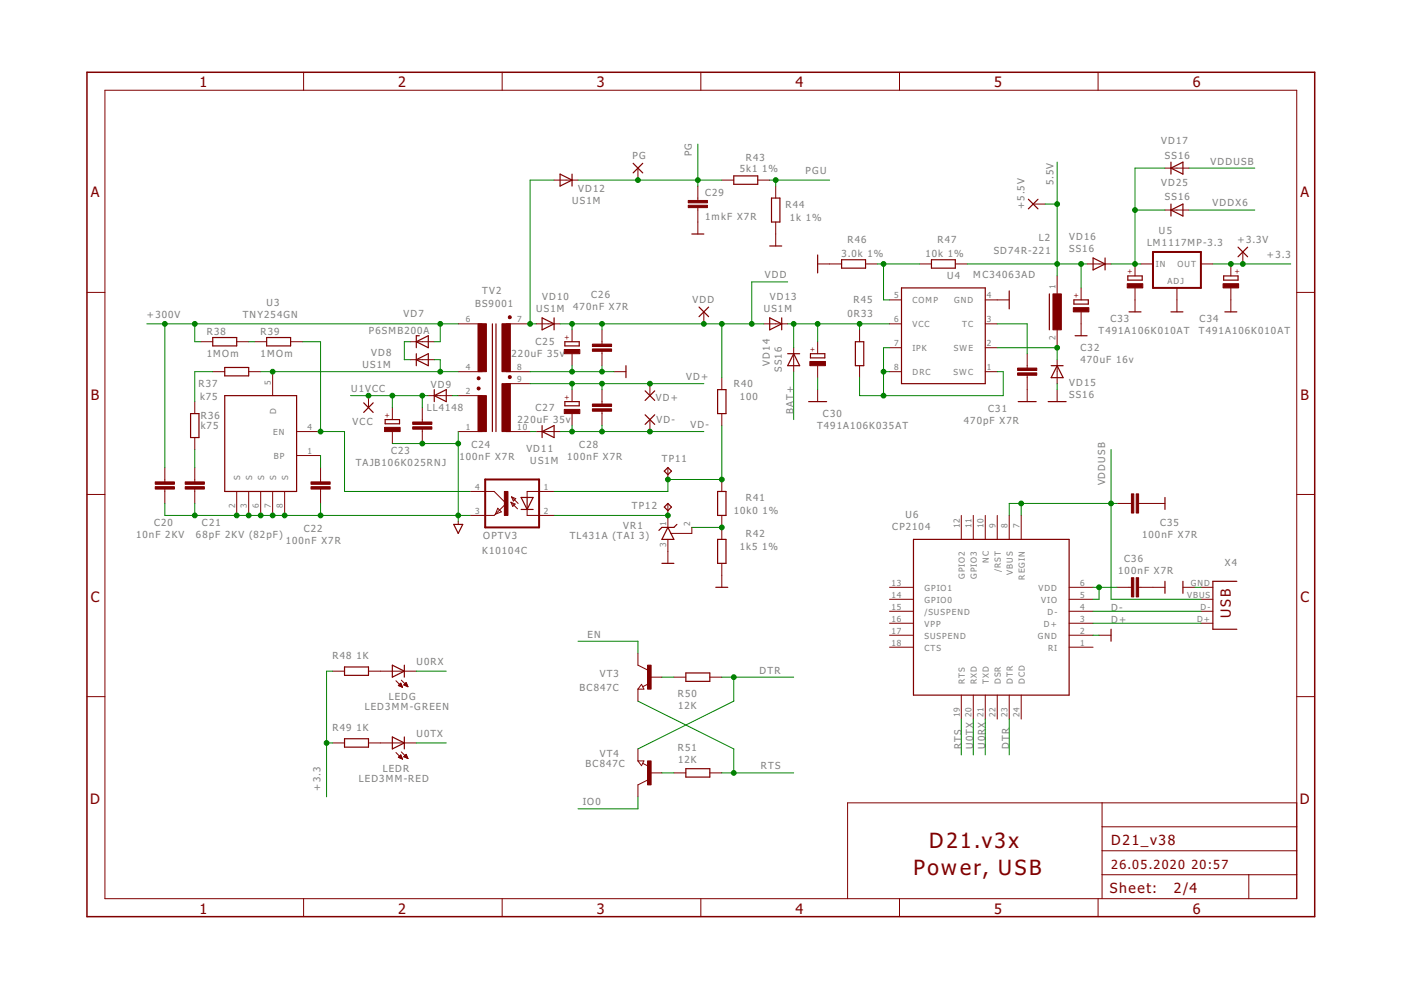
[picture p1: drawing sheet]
<svg xmlns="http://www.w3.org/2000/svg" width="297mm" height="210mm" viewBox="0 0 297 210" stroke-linecap="round" stroke-linejoin="round" font-family="sans-serif">
<g fill="none" stroke="#800000" stroke-width=".21">
<path d="M22.2 19.1h252.7v171.4h-252.7zM64.4 15.3v3.8M106.5 15.3v3.8M148.6 15.3v3.8M190.7 15.3v3.8M232.8 15.3v3.8M117.5 38.2h5.1M135.3 35.6v2.6M148 39.5v3M153 38.2h2.6M160.7 38.2h2.5M164.5 39.5v2.5"/>
<path d="M247 35.6h5.1M148 44v5.6M164.5 47.1v5.1M173.4 56h5M183.5 56h2.6M194.9 56h2.6M202.5 56h2.6M219.1 43.3h2.5M224.1 58.5v5.1M230.5 56h5.1M240.6 56v2.5M241.9 56h2.6"/>
<path d="M247 44.5h5.1M254.6 56h2.6M261 56v2.5M263.5 53.4v2.6M18.4 62h3.8M42.6 72.5h2.5M45.1 78.8h2.5M50.2 72.5h2.5M52.7 78.8h2.6M54 72.5h2.5M57.8 78.8v5.1M61.6 72.5h2.6"/>
<path d="M87 76.3h5.1M87 72.5h5.1M97.2 78.8h5M97.2 68.7h5M107.3 78.8h5.1M107.3 68.7h5.1M113.7 68.7h5M121.3 69.9v2.6M121.3 75v2.5M127.6 69.9v3.1M127.6 74.5v3M130.2 78.8h2.5"/>
<path d="M149.2 66.1v2.6M161.9 68.7h5.1M168.3 73.7v5.1M173.4 72.5v2.5M173.4 77.5v2.6M182.2 69.9v2.6M182.2 77.5v2.6M188.6 78.8h2.5M188.6 68.7h2.5M188.6 73.7h2.5M188.6 63.6h2.5M208.9 78.8h2.5"/>
<path d="M208.9 68.7h2.5M208.9 73.7h2.5M208.9 63.6h5.1M217.8 75v3M217.8 79.6v5.6M224.1 68.7v5M224.1 76.3v5M229.2 61v2.6M229.2 66.1v5.1M240.6 61v5.1M249.5 61v5.1M261 61v5.1"/>
<path d="M274.9 62h3.8M34.9 99.1v3.1M41.3 85.2v2.5M41.3 92.8v2.5M41.3 99.1v3.1M62.9 91.5h5.1M62.9 96.6h5.1M68 99.1v3.1M78.1 83.9v2.5M83.2 86.4v2.6M83.2 91.5v2.5M89.5 86.4v3.1"/>
<path d="M89.5 91v3M90.8 83.9h5.1M97.2 91.5h5M97.2 83.9h5M107.3 91.5h5.1M107.3 81.3h5.1M113.7 91.5h5M121.3 82.6v2.6M121.3 87.7v2.5M127.6 82.6v3.1M127.6 87.2v3M137.8 81.3v2.6"/>
<path d="M137.8 89v2.5M141.6 99.1v2.6M153 80.1v2.5M153 87.7v2.5M173.4 82.6v2.6M224.1 82.6v2.6M18.4 104.8h3.8M34.9 103.7v3M41.3 103.7v3M50.2 104.2v5.1M52.7 104.2v5.1M55.3 104.2v5.1"/>
<path d="M57.8 104.2v5.1M60.3 104.2v5.1M68 103.7v3M97.2 110.6v.6M99.7 104.2h5.1l2.5 2.5-2.5 2.6h-5.1M105.5 107.8l.8 .7-1.3 .5zM108.3 106.5l1.4 1.4M108.3 106.5l.9 .4-.5 .5zM108.5 105.3l.8 .4-.5 .5zM108.5 105.3l1.4 1.4M111.8 108v1.3h5.7M117.5 104.2h-5.7v1.3"/>
<path d="M141.6 106.7v5.1M141.6 114.4v5M146.7 111.8v1.3h-4.5M153 101.7v2.5M153 109.3v5.1M153 119.4v5.1M203.8 109.3v5.1M206.4 109.3v5.1M208.9 109.3v5.1M211.4 109.3v5.1M214 109.3v5.1M216.5 109.3v5.1"/>
<path d="M236.8 106.7h3.1M241.4 106.7h5.6M274.9 104.8h3.8M135.3 138.5v2.5l2 1M188.6 124.5h5.1M188.6 132.1h5.1M188.6 129.6h5.1M188.6 127.1h5.1M188.6 137.2h5.1M188.6 134.7h5.1M226.7 124.5h5.1M226.7 132.1h5.1"/>
<path d="M226.7 129.6h5.1M226.7 127.1h5.1M226.7 137.2h5.1M226.7 134.7h5.1M233 134.7h2.6M236.8 124.5h3.1M241.4 124.5h5.6M250.8 124.5h2.5M254.6 124.5h2.6M254.6 132.1h2.6M254.6 129.6h2.6M254.6 127.1h2.6"/>
<path d="M18.4 147.7h3.8M70.5 157.5h2.5M70.5 142.3h2.5M78.1 157.5h10.2M78.1 142.3h10.2M83.9 144.3l1.4 1.4M83.9 159.6l1.4 1.4M84.5 145.4l.5-.6 .3 .9zM84.5 145.3h.7M84.6 145.4h.6M84.7 145.1h.4M84.8 145h.2"/>
<path d="M84.8 145.5h.5M84.9 144.9h.1M85.1 144.2l1.4 1.4M85.1 159.4l1.4 1.4M85.1 145.6h.2M85.6 145.2l.5-.5 .4 .9zM85.7 145.1h.6M85.7 145.3h.7M85.8 145h.5M85.9 144.9h.3M86 145.4h.4M86 144.8h.1"/>
<path d="M86.1 160h.1M86.3 145.5h.2M135.3 146.1v2.6M135.3 158.8v2.5M136 145.1l.5 1h-1.2zM137.5 145l-1.3 .6M137.8 143.6h2.5M142.9 143.6h2.5M150.5 143.6h2.5M203.8 147.4v5.1M206.4 147.4v5.1M208.9 147.4v5.1"/>
<path d="M211.4 147.4v5.1M214 147.4v5.1M216.5 147.4v5.1M274.9 147.7h3.8M84.5 160.6l.5-.5 .3 .9zM84.5 160.6h.7M84.6 160.5h.5M84.7 160.3h.4M84.8 160.7h.4M84.8 160.2h.2M84.9 160.1h.1M85 160.8h.3"/>
<path d="M85.3 161h.1M85.6 160.4l.9 .4M85.6 160.4l.5-.5 .4 .9M85.6 160.5h.7M85.7 160.3h.6M85.8 160.2h.4M85.9 160.6h.5M86 160.1h.2M86.2 160.7h.2M86.5 160.8h.1M135.3 161.3h1.2l-.5 1zM136.2 161.8l1.3 .7"/>
<path d="M137.3 165.4l-2 1v2.6M137.8 163.9h2.5M142.9 163.9h2.5M150.5 163.9h2.5M233.7 170.2v20.3M233.7 175.3h41.2M274.9 170.2h-95.2v20.3M64.4 190.5v3.9M106.5 190.5v3.9M148.6 190.5v3.9M190.7 190.5v3.9M232.8 190.5v3.9"/>
<path d="M233.7 185.5h41.2M233.7 180.4h41.2M264.8 185.5v5"/>
</g>
<path d="M18.4 15.3h260.3v179.1h-260.3z" fill="none" stroke="#800000" stroke-width=".32"/>
<g fill="none" stroke="#800000" stroke-width=".25">
<path d="M118.7 36.9l2.6 1.3-2.6 1.3zM121.3 36.9v2.6M134.2 34.6l2.1 2.1M136.3 34.6l-2.1 2.1M155.6 37.3h5.1v1.8h-5.1zM248.3 35.6l2.5-1.2v2.5zM248.3 34.4v2.5M146.7 49.6h2.5M163.2 52.2h2.5M163.6 42h1.8v5.1h-1.8zM173.4 54.1v3.8M178.4 55.1h5.1v1.8h-5.1z"/>
<path d="M197.5 55.1h5v1.8h-5zM218 42.2l2.1 2.1M220.1 42.2l-2.1 2.1M231.8 54.7l2.5 1.3-2.5 1.2zM234.3 54.7v2.5M239.1 58.5h3.1v.9h-3.1zM248.3 44.5l2.5-1.2v2.5zM248.3 43.3v2.5M259.4 58.5h3.1v.9h-3.1zM262.5 52.4l2 2M264.5 52.4l-2 2M45.1 71.6h5.1v1.7h-5.1z"/>
<path d="M47.6 77.9h5.1v1.8h-5.1zM56.5 71.6h5.1v1.7h-5.1zM88.3 72.5l2.5-1.3v2.5zM88.3 76.3l2.5-1.3v2.5zM88.3 75v2.5M88.9 71.2h-.6v2.5M104.4 68.7v22.8M105.2 68.7v22.8M114.9 67.4l2.6 1.3-2.6 1.2zM117.5 67.4v2.5M119.8 72.5h3v.8h-3zM132.7 77.5v2.6"/>
<path d="M148.2 65.1l2 2M150.2 65.1l-2 2M163.2 67.4l2.5 1.3-2.5 1.2zM165.7 67.4v2.5M167 75h2.5M168.3 75l1.2 2.5h-2.5zM171.8 75h3.1v.9h-3.1zM181.4 72.5h1.7v5h-1.7zM191.1 61h17.8v20.3h-17.8zM214 61.7v3.8M222.5 62.3v7.6M222.9 77.5h2.5"/>
<path d="M224.1 77.5l1.3 2.6h-2.5zM227.7 63.6h3v.9h-3zM227.9 71.2h2.6M239.4 66.1h2.5M248.3 66.1h2.5M259.7 66.1h2.5M40.4 87.7h1.8v5.1h-1.8zM47.6 83.9h15.3v20.3h-15.3zM77.1 85.4l2 2M79.1 85.4l-2 2M81.7 89h3v.9h-3zM92.1 83.9l2.5-1.3v2.6z"/>
<path d="M92.1 82.6v2.6M114.9 90.2v2.6M114.9 91.5l2.6-1.3v2.6zM119.8 85.2h3v.8h-3zM136.8 82.9l2 2M136.8 87.9l2 2.1M138.8 82.9l-2 2M138.8 87.9l-2 2.1M140.8 99.9l.8-.8 .8 .8-.8 .7zM152.1 82.6h1.8v5.1h-1.8zM171.4 85.2h3.9M215.9 85.2h3.8"/>
<path d="M222.2 85.2h3.8M96.2 111.2h1.9l-.9 1.9zM110.5 105.5h2.5l-1.2 2.5zM110.5 108h2.5M111.8 105.5v2.5M140.3 119.4h2.6M140.8 107.5l.8-.8 .8 .8-.8 .8zM141.6 111.8l1.3 2.6h-2.6zM143.5 111.2l-.6 .6h-2.6l-.6 .7M152.1 104.2h1.8v5.1h-1.8zM152.1 114.4h1.8v5h-1.8zM193.7 114.4h33v33h-33z"/>
<path d="M247 105.5v2.5M151.8 124.5h2.5M235.6 133.4v2.6M247 123.3v2.5M250.8 123.3v2.5M262.2 123.3h-5v10.1h5M73 156.6h5.1v1.8h-5.1zM73 141.4h5.1v1.8h-5.1zM83.2 141l2.5 1.3-2.5 1.3zM83.2 156.3l2.5 1.2-2.5 1.3zM85.7 141v2.6M85.7 156.3v2.5"/>
<path d="M145.4 142.7h5.1v1.8h-5.1zM145.4 163h5.1v1.8h-5.1z"/>
</g>
<g fill="#800000" stroke="#800000" stroke-width=".21">
<circle cx="101.5" cy="82.4" r=".32"/>
<circle cx="101.5" cy="80.2" r=".32"/>
<circle cx="108.1" cy="67.3" r=".33"/>
<circle cx="108.1" cy="80" r=".32"/>
</g>
<g fill="#800000" stroke="#800000" stroke-width=".21">
<path d="M101.3 83.9h1.8v7.6h-1.8z"/>
<path d="M101.3 68.6h1.8v10.2h-1.8z"/>
<path d="M106.4 68.6h1.8v10.2h-1.8z"/>
<path d="M106.4 81.3h1.8v10.2h-1.8z"/>
<path d="M39.3 103.2h4v.5h-4z"/>
<path d="M39.3 102.2h4v.5h-4z"/>
<path d="M32.9 103.2h4.1v.5h-4.1z"/>
<path d="M32.9 102.2h4.1v.5h-4.1z"/>
<path d="M65.9 103.2h4.1v.5h-4.1z"/>
<path d="M65.9 102.2h4.1v.5h-4.1z"/>
<path d="M87.5 90.5h4.1v.5h-4.1z"/>
<path d="M87.5 89.5h4.1v.5h-4.1z"/>
<path d="M119.6 74.1h3.3v.9h-3.3z"/>
<path d="M119.6 86.8h3.3v.9h-3.3z"/>
<path d="M125.6 74h4.1v.5h-4.1z"/>
<path d="M125.6 73h4.1v.5h-4.1z"/>
<path d="M125.6 86.7h4.1v.5h-4.1z"/>
<path d="M125.6 85.7h4.1v.5h-4.1z"/>
<path d="M145.9 43.5h4.1v.5h-4.1z"/>
<path d="M145.9 42.5h4.1v.5h-4.1z"/>
<path d="M239 60.2h3.3v.8h-3.3z"/>
<path d="M223.2 62.3h1.8v7.6h-1.8z"/>
<path d="M215.8 79.1h4v.5h-4z"/>
<path d="M215.8 78h4v.5h-4z"/>
<path d="M227.6 65.2h3.3v.9h-3.3z"/>
<path d="M171.7 76.6h3.3v.9h-3.3z"/>
<path d="M240.9 104.7h.5v4.1h-.5z"/>
<path d="M239.9 104.7h.5v4.1h-.5z"/>
<path d="M240.9 122.5h.5v4.1h-.5z"/>
<path d="M239.9 122.5h.5v4.1h-.5z"/>
<path d="M137.3 141h.7v5.1h-.7z"/>
<path d="M137.3 161.3h.7v5.1h-.7z"/>
<path d="M259.3 60.2h3.3v.8h-3.3z"/>
<path d="M106.9 104.2h.8v5.1h-.8z"/>
<path d="M81.5 90.6h3.3v.9h-3.3z"/>
</g>
<path d="M244.5 53.4h10.1v7.6h-10.1zM102.9 101.7h11.4v10.1h-11.4z" fill="none" stroke="#800000" stroke-width=".42"/>
<g fill="none" stroke="#008000" stroke-width=".21">
<path d="M117.5 38.2h-5.1v30.5h1.3M122.6 38.2h30.4M148 30.6v8.9M163.2 38.2h12.7M164.5 38.2v1.3M224.1 34.4v24.1M247 35.6h-6.4v20.4M252.1 35.6h13.9M167 59.8h-7.6v8.9M186.1 56h8.8M187.3 56v7.6h1.3M205.1 56h25.4"/>
<path d="M221.6 43.3h2.5M229.2 56v5M235.6 56h6.3M240.6 44.5h6.4M252.1 44.5h13.9M257.2 56h16.5M31.1 68.7h66.1M34.9 68.7v30.4M41.3 68.7v3.8h1.3M45.1 78.8h-3.8v6.4M52.7 72.5h1.3M55.3 78.8h41.9"/>
<path d="M64.2 72.5h3.8v19h5v12.7h26.7M87 72.5h-1.3v3.8h1.3M92.1 76.3h1.2v2.5M93.3 68.7v3.8h-1.2M112.4 78.8h17.8M118.7 68.7h43.2M121.3 68.7v1.2M121.3 77.5v1.3M127.6 68.7v1.2M127.6 77.5v1.3M153 68.7v11.4M167 68.7h21.6"/>
<path d="M168.3 68.7v5M168.3 78.8v10.2M173.4 68.7v3.8M182.2 68.7v1.2M187.3 78.8h1.3M188.6 73.7h-1.3v10.2M211.4 78.8h1.3v5.1h-30.5v-3.8M211.4 68.7h6.4v6.3M211.4 73.7h12.7v2.6M41.3 95.3v3.8M68 96.6v2.5M74.3 83.9h16.5"/>
<path d="M83.2 94h14M83.2 83.9v2.5M89.5 83.9v2.5M95.9 83.9h1.3M97.2 91.5v19.1M112.4 91.5h1.3M112.4 81.3h36.8M118.7 91.5h30.5M121.3 81.3v1.3M121.3 90.2v1.3M127.6 81.3v1.3M127.6 90.2v1.3"/>
<path d="M153 90.2v11.5h-11.4v2.5h-24.1M173.4 80.1v2.5M224.1 81.3v1.3M235.6 95.3v31.8h19M34.9 106.7v2.6h64.8M41.3 106.7v2.6M68 106.7v2.6M117.5 109.3h24.1M146.7 111.8h6.3M216.5 106.7v2.6M236.8 106.7h-22.8v2.6M122.6 136h12.7v2.5"/>
<path d="M231.8 124.5h5M231.8 134.7h1.2M231.8 129.6h22.8M231.8 132.1h22.8M233 124.5v2.6h-1.2M253.3 124.5h1.3M69.2 157.5h1.3M70.5 142.3h-1.3v26.7M88.3 142.3h6.3M88.3 157.5h6.3M135.3 148.7l20.3 10.1v5.1M140.3 143.6h2.6"/>
<path d="M153 143.6h15.3M155.6 143.6v5.1l-20.3 10.1M203.8 152.5v7.6M206.4 152.5v7.6M208.9 152.5v7.6M214 152.5v7.6M135.3 169v2.5h-12.7M140.3 163.9h2.6M153 163.9h15.3"/>
</g>
<g fill="#008000" stroke="#008000" stroke-width=".21">
<circle cx="57.8" cy="78.8" r=".51"/>
<circle cx="93.3" cy="78.8" r=".51"/>
<circle cx="34.9" cy="68.7" r=".51"/>
<circle cx="93.3" cy="68.7" r=".51"/>
<circle cx="41.3" cy="68.7" r=".51"/>
<circle cx="50.2" cy="109.3" r=".51"/>
<circle cx="52.7" cy="109.3" r=".51"/>
<circle cx="55.3" cy="109.3" r=".51"/>
<circle cx="57.8" cy="109.3" r=".51"/>
<circle cx="60.3" cy="109.3" r=".51"/>
<circle cx="97.2" cy="109.3" r=".51"/>
<circle cx="41.3" cy="109.3" r=".51"/>
<circle cx="68" cy="109.3" r=".51"/>
<circle cx="89.5" cy="94" r=".51"/>
<circle cx="97.2" cy="94" r=".51"/>
<circle cx="83.2" cy="83.9" r=".51"/>
<circle cx="89.5" cy="83.9" r=".51"/>
<circle cx="78.1" cy="83.9" r=".51"/>
<circle cx="121.3" cy="78.8" r=".51"/>
<circle cx="127.6" cy="78.8" r=".51"/>
<circle cx="112.4" cy="68.7" r=".51"/>
<circle cx="121.3" cy="81.3" r=".51"/>
<circle cx="127.6" cy="81.3" r=".51"/>
<circle cx="137.8" cy="81.3" r=".51"/>
<circle cx="121.3" cy="91.5" r=".51"/>
<circle cx="127.6" cy="91.5" r=".51"/>
<circle cx="137.8" cy="91.5" r=".51"/>
<circle cx="148" cy="38.2" r=".51"/>
<circle cx="135.3" cy="38.2" r=".51"/>
<circle cx="261" cy="56" r=".51"/>
<circle cx="263.5" cy="56" r=".51"/>
<circle cx="69.2" cy="157.5" r=".51"/>
<circle cx="224.1" cy="56" r=".51"/>
<circle cx="229.2" cy="56" r=".51"/>
<circle cx="224.1" cy="43.3" r=".51"/>
<circle cx="216.5" cy="106.7" r=".51"/>
<circle cx="235.6" cy="106.7" r=".51"/>
<circle cx="159.4" cy="68.7" r=".51"/>
<circle cx="127.6" cy="68.7" r=".51"/>
<circle cx="121.3" cy="68.7" r=".51"/>
<circle cx="149.2" cy="68.7" r=".51"/>
<circle cx="153" cy="68.7" r=".51"/>
<circle cx="187.3" cy="78.8" r=".51"/>
<circle cx="187.3" cy="83.9" r=".51"/>
<circle cx="224.1" cy="73.7" r=".51"/>
<circle cx="187.3" cy="56" r=".51"/>
<circle cx="164.5" cy="38.2" r=".51"/>
<circle cx="182.2" cy="68.7" r=".51"/>
<circle cx="168.3" cy="68.7" r=".51"/>
<circle cx="173.4" cy="68.7" r=".51"/>
<circle cx="155.6" cy="143.6" r=".51"/>
<circle cx="155.6" cy="163.9" r=".51"/>
<circle cx="233" cy="124.5" r=".51"/>
<circle cx="240.6" cy="56" r=".51"/>
<circle cx="240.6" cy="44.5" r=".51"/>
<circle cx="68" cy="91.5" r=".51"/>
<circle cx="153" cy="101.7" r=".51"/>
<circle cx="141.6" cy="101.7" r=".51"/>
<circle cx="153" cy="111.8" r=".51"/>
<circle cx="141.6" cy="109.3" r=".51"/>
</g>
<g font-size="5.4" fill="#800000">
<text x="197" y="179.7">D21.v3x</text>
<text x="193.7" y="185.5">Power, USB</text>
</g>
<g font-size="3.7" fill="#800000">
<text x="42.3" y="18.5">1</text>
<text x="84.4" y="18.5">2</text>
<text x="126.5" y="18.5">3</text>
<text x="168.7" y="18.5">4</text>
<text x="210.8" y="18.5">5</text>
<text x="252.9" y="18.5">6</text>
<text x="19.2" y="41.9">A</text>
<text x="275.7" y="41.9">A</text>
<text x="19.3" y="84.7">B</text>
<text x="275.8" y="84.7">B</text>
<text x="19.2" y="127.6">C</text>
<text x="275.7" y="127.6">C</text>
<text x="19.1" y="170.4">D</text>
<text x="275.6" y="170.4">D</text>
<text x="42.3" y="193.7">1</text>
<text x="84.4" y="193.7">2</text>
<text x="126.5" y="193.7">3</text>
<text x="168.7" y="193.7">4</text>
<text x="210.8" y="193.7">5</text>
<text x="252.9" y="193.7">6</text>
</g>
<g font-size="3.6" fill="#800000">
<text x="261" y="131" transform="rotate(-90 261 131)">USB</text>
<text x="235.6" y="179.1">D21_v38</text>
<text x="235.3" y="189.4">Sheet:</text>
<text x="248.9" y="189.3">2/4</text>
</g>
<g font-size="3.2" fill="#800000">
<text x="235.6" y="184.2">26.05.2020</text>
<text x="252.6" y="184.2">20:57</text>
</g>
<g font-size="2.5" fill="#808080">
<text x="134.1" y="33.8">PG</text>
<text x="146.7" y="33.1" transform="rotate(-90 146.7 33.1)">PG</text>
<text x="158.1" y="34.1">R43</text>
<text x="246.2" y="30.6">VD17</text>
<text x="247" y="33.6">SS16</text>
<text x="256.7" y="34.9">VDDUSB</text>
<text x="122.6" y="40.7">VD12</text>
<text x="149.5" y="41.6">C29</text>
<text x="156.8" y="36.4">5k1</text>
<text x="161.6" y="36.4">1%</text>
<text x="170.8" y="36.9">PGU</text>
<text x="223.4" y="39.3" transform="rotate(-90 223.4 39.3)">5.5V</text>
<text x="246.2" y="39.5">VD25</text>
<text x="121.3" y="43.3">US1M</text>
<text x="149.5" y="46.7">1mkF X7R</text>
<text x="166.6" y="44">R44</text>
<text x="167.4" y="46.8">1k 1%</text>
<text x="217.2" y="44.4" transform="rotate(-90 217.2 44.4)">+5.5V</text>
<text x="247" y="42.5">SS16</text>
<text x="257.1" y="43.8">VDDX6</text>
<text x="179.7" y="51.6">R46</text>
<text x="198.7" y="51.6">R47</text>
<text x="210.7" y="53.9">SD74R-221</text>
<text x="220.3" y="51.1">L2</text>
<text x="226.7" y="53.4">SS16</text>
<text x="226.7" y="50.9">VD16</text>
<text x="243.2" y="52.1">LM1117MP-3.3</text>
<text x="245.7" y="49.6">U5</text>
<text x="262.4" y="51.6">+3.3V</text>
<text x="162.1" y="59">VDD</text>
<text x="178.4" y="54.4">3.0k 1%</text>
<text x="196.2" y="54.4">10k 1%</text>
<text x="200.8" y="59.1">U4</text>
<text x="206.4" y="59">MC34063AD</text>
<text x="268.6" y="54.7">+3.3</text>
<text x="56.5" y="64.8">U3</text>
<text x="100.7" y="65.1">BS9001</text>
<text x="102.2" y="62.3">TV2</text>
<text x="114.9" y="63.6">VD10</text>
<text x="121.5" y="65.7">470nF X7R</text>
<text x="125.4" y="63.2">C26</text>
<text x="146.8" y="64.3">VDD</text>
<text x="163.2" y="63.6">VD13</text>
<text x="181" y="64.3">R45</text>
<text x="31.1" y="67.4">+300V</text>
<text x="43.8" y="71">R38</text>
<text x="51.5" y="67.4">TNY254GN</text>
<text x="55.3" y="71">R39</text>
<text x="78.2" y="70.8">P6SMB200A</text>
<text x="85.5" y="67.3">VD7</text>
<text x="113.7" y="66.1">US1M</text>
<text x="161.9" y="66.1">US1M</text>
<text x="179.7" y="67.1">0R33</text>
<text x="232.9" y="70.7">T491A106K010AT</text>
<text x="235.4" y="68.2">C33</text>
<text x="254.2" y="70.7">T491A106K010AT</text>
<text x="254.3" y="68.2">C34</text>
<text x="43.8" y="75.8">1MOm</text>
<text x="55.3" y="75.8">1MOm</text>
<text x="78.7" y="75.5">VD8</text>
<text x="108.5" y="75.8">220uF 35v</text>
<text x="113.5" y="73.3">C25</text>
<text x="163.2" y="77.5" transform="rotate(-90 163.2 77.5)">VD14</text>
<text x="229.1" y="77.1">470uF 16v</text>
<text x="229.1" y="74.5">C32</text>
<text x="42.1" y="82.1">R37</text>
<text x="74.5" y="83.1">U1VCC</text>
<text x="76.9" y="78.1">US1M</text>
<text x="91.4" y="82.3">VD9</text>
<text x="145.5" y="80.6">VD+</text>
<text x="155.6" y="82.1">R40</text>
<text x="165.7" y="78.8" transform="rotate(-90 165.7 78.8)">SS16</text>
<text x="226.7" y="81.9">VD15</text>
<text x="42.4" y="84.9">k75</text>
<text x="42.6" y="88.7">R36</text>
<text x="90.5" y="87.2">LL4148</text>
<text x="109.7" y="89.8">220uF 35v</text>
<text x="113.5" y="87.2">C27</text>
<text x="139" y="85">VD+</text>
<text x="139.2" y="89.7">VD-</text>
<text x="156.8" y="84.9">100</text>
<text x="168.3" y="87.7" transform="rotate(-90 168.3 87.7)">BAT+</text>
<text x="174.5" y="88.5">C30</text>
<text x="204.4" y="89.9">470pF X7R</text>
<text x="209.5" y="87.3">C31</text>
<text x="226.7" y="84.4">SS16</text>
<text x="42.6" y="91">k75</text>
<text x="74.8" y="90.1">VCC</text>
<text x="100" y="94.9">C24</text>
<text x="111.6" y="95.8">VD11</text>
<text x="122.8" y="94.9">C28</text>
<text x="146.4" y="90.7">VD-</text>
<text x="173.2" y="91">T491A106K035AT</text>
<text x="75.4" y="98.8">TAJB106K025RNJ</text>
<text x="82.9" y="96.3">C23</text>
<text x="97.4" y="97.5">100nF X7R</text>
<text x="112.4" y="98.4">US1M</text>
<text x="120.3" y="97.5">100nF X7R</text>
<text x="140.3" y="97.9">TP11</text>
<text x="158.1" y="106.2">R41</text>
<text x="234.3" y="102.9" transform="rotate(-90 234.3 102.9)">VDDUSB</text>
<text x="28.8" y="114">10nF 2KV</text>
<text x="32.7" y="111.4">C20</text>
<text x="41.5" y="114">68pF 2KV (82pF)</text>
<text x="42.8" y="111.4">C21</text>
<text x="64.4" y="112.7">C22</text>
<text x="132.1" y="112.1">VR1</text>
<text x="134" y="108">TP12</text>
<text x="155.6" y="109">10k0</text>
<text x="158.1" y="113.8">R42</text>
<text x="161.7" y="109">1%</text>
<text x="189.2" y="112.3">CP2104</text>
<text x="192" y="109.8">U6</text>
<text x="242.2" y="114">100nF X7R</text>
<text x="246" y="111.4">C35</text>
<text x="60.6" y="115.3">100nF X7R</text>
<text x="102.2" y="117.4">K10104C</text>
<text x="102.4" y="114.4">OPTV3</text>
<text x="120.8" y="114.4">TL431A (TAI 3)</text>
<text x="156.8" y="116.6">1k5</text>
<text x="161.6" y="116.6">1%</text>
<text x="238.4" y="119.1">C36</text>
<text x="259.7" y="119.9">X4</text>
<text x="237.1" y="121.6">100nF X7R</text>
<text x="235.6" y="129.6">D-</text>
<text x="124.6" y="135.2">EN</text>
<text x="235.6" y="132.1">D+</text>
<text x="70.5" y="139.8">R48</text>
<text x="75.6" y="139.8">1K</text>
<text x="88.3" y="141">U0RX</text>
<text x="127.1" y="143.6">VT3</text>
<text x="161" y="142.8">DTR</text>
<text x="82.4" y="148.4">LEDG</text>
<text x="122.9" y="146.6">BC847C</text>
<text x="143.7" y="147.9">R50</text>
<text x="70.5" y="155">R49</text>
<text x="75.6" y="155">1K</text>
<text x="77.4" y="150.5">LED3MM-GREEN</text>
<text x="143.8" y="150.4">12K</text>
<text x="88.3" y="156.3">U0TX</text>
<text x="127.1" y="160.6">VT4</text>
<text x="143.7" y="159.3">R51</text>
<text x="143.8" y="161.8">12K</text>
<text x="203.8" y="158.8" transform="rotate(-90 203.8 158.8)">RTS</text>
<text x="206.4" y="158.8" transform="rotate(-90 206.4 158.8)">U0TX</text>
<text x="208.9" y="158.8" transform="rotate(-90 208.9 158.8)">U0RX</text>
<text x="214" y="158.8" transform="rotate(-90 214 158.8)">DTR</text>
<text x="68" y="167.7" transform="rotate(-90 68 167.7)">+3.3</text>
<text x="76.1" y="165.8">LED3MM-RED</text>
<text x="81.2" y="163.6">LEDR</text>
<text x="124.2" y="162.6">BC847C</text>
<text x="161.3" y="163.1">RTS</text>
<text x="123.6" y="170.7">IO0</text>
</g>
<g font-size="2.1" fill="#808080">
<text x="245.1" y="56.6">IN</text>
<text x="249.7" y="56.6">OUT</text>
<text x="189.6" y="63.2">5</text>
<text x="193.5" y="64.3">COMP</text>
<text x="202.3" y="64.3">GND</text>
<text x="209.3" y="63.2">4</text>
<text x="223.8" y="61.2" transform="rotate(-90 223.8 61.2)">1</text>
<text x="247.5" y="60.3">ADJ</text>
<text x="98.7" y="68.3">6</text>
<text x="109.7" y="68.3">7</text>
<text x="189.6" y="68.3">6</text>
<text x="193.5" y="69.4">VCC</text>
<text x="204" y="69.4">TC</text>
<text x="209.3" y="68.3">3</text>
<text x="189.6" y="73.4">7</text>
<text x="193.5" y="74.5">IPK</text>
<text x="202.2" y="74.5">SWE</text>
<text x="209.3" y="73.4">2</text>
<text x="223.8" y="72.2" transform="rotate(-90 223.8 72.2)">2</text>
<text x="57.4" y="81.6" transform="rotate(-90 57.4 81.6)">5</text>
<text x="98.7" y="78.5">4</text>
<text x="98.7" y="83.5">2</text>
<text x="109.7" y="78.5">8</text>
<text x="109.7" y="81">9</text>
<text x="189.6" y="78.5">8</text>
<text x="193.5" y="79.6">DRC</text>
<text x="202.2" y="79.6">SWC</text>
<text x="209.3" y="78.5">1</text>
<text x="58.6" y="87.7" transform="rotate(-90 58.6 87.7)">D</text>
<text x="57.9" y="92.3">EN</text>
<text x="65.2" y="91.2">4</text>
<text x="98.7" y="91.2">1</text>
<text x="109.7" y="91.2">10</text>
<text x="50.9" y="101.9" transform="rotate(-90 50.9 101.9)">S</text>
<text x="53.5" y="101.9" transform="rotate(-90 53.5 101.9)">S</text>
<text x="56" y="101.9" transform="rotate(-90 56 101.9)">S</text>
<text x="58.1" y="97.3">BP</text>
<text x="58.6" y="101.9" transform="rotate(-90 58.6 101.9)">S</text>
<text x="61.1" y="101.9" transform="rotate(-90 61.1 101.9)">S</text>
<text x="65.2" y="96.2">1</text>
<text x="49.8" y="107.7" transform="rotate(-90 49.8 107.7)">2</text>
<text x="52.4" y="107.7" transform="rotate(-90 52.4 107.7)">3</text>
<text x="54.9" y="107.7" transform="rotate(-90 54.9 107.7)">6</text>
<text x="57.4" y="107.7" transform="rotate(-90 57.4 107.7)">7</text>
<text x="60" y="107.7" transform="rotate(-90 60 107.7)">8</text>
<text x="100.7" y="103.8">4</text>
<text x="115.3" y="103.8">1</text>
<text x="100.7" y="108.9">3</text>
<text x="115.3" y="108.9">2</text>
<text x="141.2" y="111.5" transform="rotate(-90 141.2 111.5)">1</text>
<text x="146.3" y="111.5" transform="rotate(-90 146.3 111.5)">2</text>
<text x="203.5" y="112" transform="rotate(-90 203.5 112)">12</text>
<text x="206" y="112" transform="rotate(-90 206 112)">11</text>
<text x="208.5" y="112" transform="rotate(-90 208.5 112)">10</text>
<text x="211.1" y="112" transform="rotate(-90 211.1 112)">9</text>
<text x="213.6" y="112" transform="rotate(-90 213.6 112)">8</text>
<text x="216.2" y="112" transform="rotate(-90 216.2 112)">7</text>
<text x="141.2" y="115.9" transform="rotate(-90 141.2 115.9)">3</text>
<text x="209.7" y="119.4" transform="rotate(-90 209.7 119.4)">NC</text>
<text x="189" y="124.2">13</text>
<text x="196" y="125.3">GPIO1</text>
<text x="204.6" y="122.8" transform="rotate(-90 204.6 122.8)">GPIO2</text>
<text x="207.1" y="122.8" transform="rotate(-90 207.1 122.8)">GPIO3</text>
<text x="212.2" y="121.3" transform="rotate(-90 212.2 121.3)">/RST</text>
<text x="214.7" y="121.8" transform="rotate(-90 214.7 121.8)">VBUS</text>
<text x="217.3" y="122.9" transform="rotate(-90 217.3 122.9)">REGIN</text>
<text x="220.2" y="125.3">VDD</text>
<text x="229" y="124.2">6</text>
<text x="252.5" y="124.2">GND</text>
<text x="189" y="126.7">14</text>
<text x="189" y="129.2">15</text>
<text x="189" y="131.8">16</text>
<text x="196" y="127.8">GPIO0</text>
<text x="196" y="130.4">/SUSPEND</text>
<text x="220.8" y="127.8">VIO</text>
<text x="222.1" y="130.4">D-</text>
<text x="229" y="131.8">3</text>
<text x="229" y="129.2">4</text>
<text x="229" y="126.7">5</text>
<text x="251.7" y="126.7">VBUS</text>
<text x="253.8" y="131.8">D+</text>
<text x="254.6" y="129.2">D-</text>
<text x="189" y="134.3">17</text>
<text x="189" y="136.9">18</text>
<text x="196" y="132.9">VPP</text>
<text x="196" y="135.4">SUSPEND</text>
<text x="196" y="138">CTS</text>
<text x="220" y="135.4">GND</text>
<text x="221.3" y="132.9">D+</text>
<text x="222.2" y="138">RI</text>
<text x="229" y="136.9">1</text>
<text x="229" y="134.3">2</text>
<text x="204.6" y="145" transform="rotate(-90 204.6 145)">RTS</text>
<text x="207.1" y="145" transform="rotate(-90 207.1 145)">RXD</text>
<text x="209.7" y="145" transform="rotate(-90 209.7 145)">TXD</text>
<text x="212.2" y="145" transform="rotate(-90 212.2 145)">DSR</text>
<text x="214.7" y="145" transform="rotate(-90 214.7 145)">DTR</text>
<text x="217.3" y="145" transform="rotate(-90 217.3 145)">DCD</text>
<text x="203.5" y="152" transform="rotate(-90 203.5 152)">19</text>
<text x="206" y="152" transform="rotate(-90 206 152)">20</text>
<text x="208.5" y="152" transform="rotate(-90 208.5 152)">21</text>
<text x="211.1" y="152" transform="rotate(-90 211.1 152)">22</text>
<text x="213.6" y="152" transform="rotate(-90 213.6 152)">23</text>
<text x="216.2" y="152" transform="rotate(-90 216.2 152)">24</text>
</g>
<g font-size="1.8" fill="#800000">
<text x="240.1" y="58.1" transform="rotate(-90 240.1 58.1)">+</text>
<text x="262.8" y="58.1" transform="rotate(-90 262.8 58.1)">+</text>
<text x="228.6" y="63.2" transform="rotate(-90 228.6 63.2)">+</text>
<text x="120.7" y="72.1" transform="rotate(-90 120.7 72.1)">+</text>
<text x="172.8" y="74.6" transform="rotate(-90 172.8 74.6)">+</text>
<text x="82.6" y="88.6" transform="rotate(-90 82.6 88.6)">+</text>
<text x="120.7" y="84.8" transform="rotate(-90 120.7 84.8)">+</text>
</g>
</svg>
